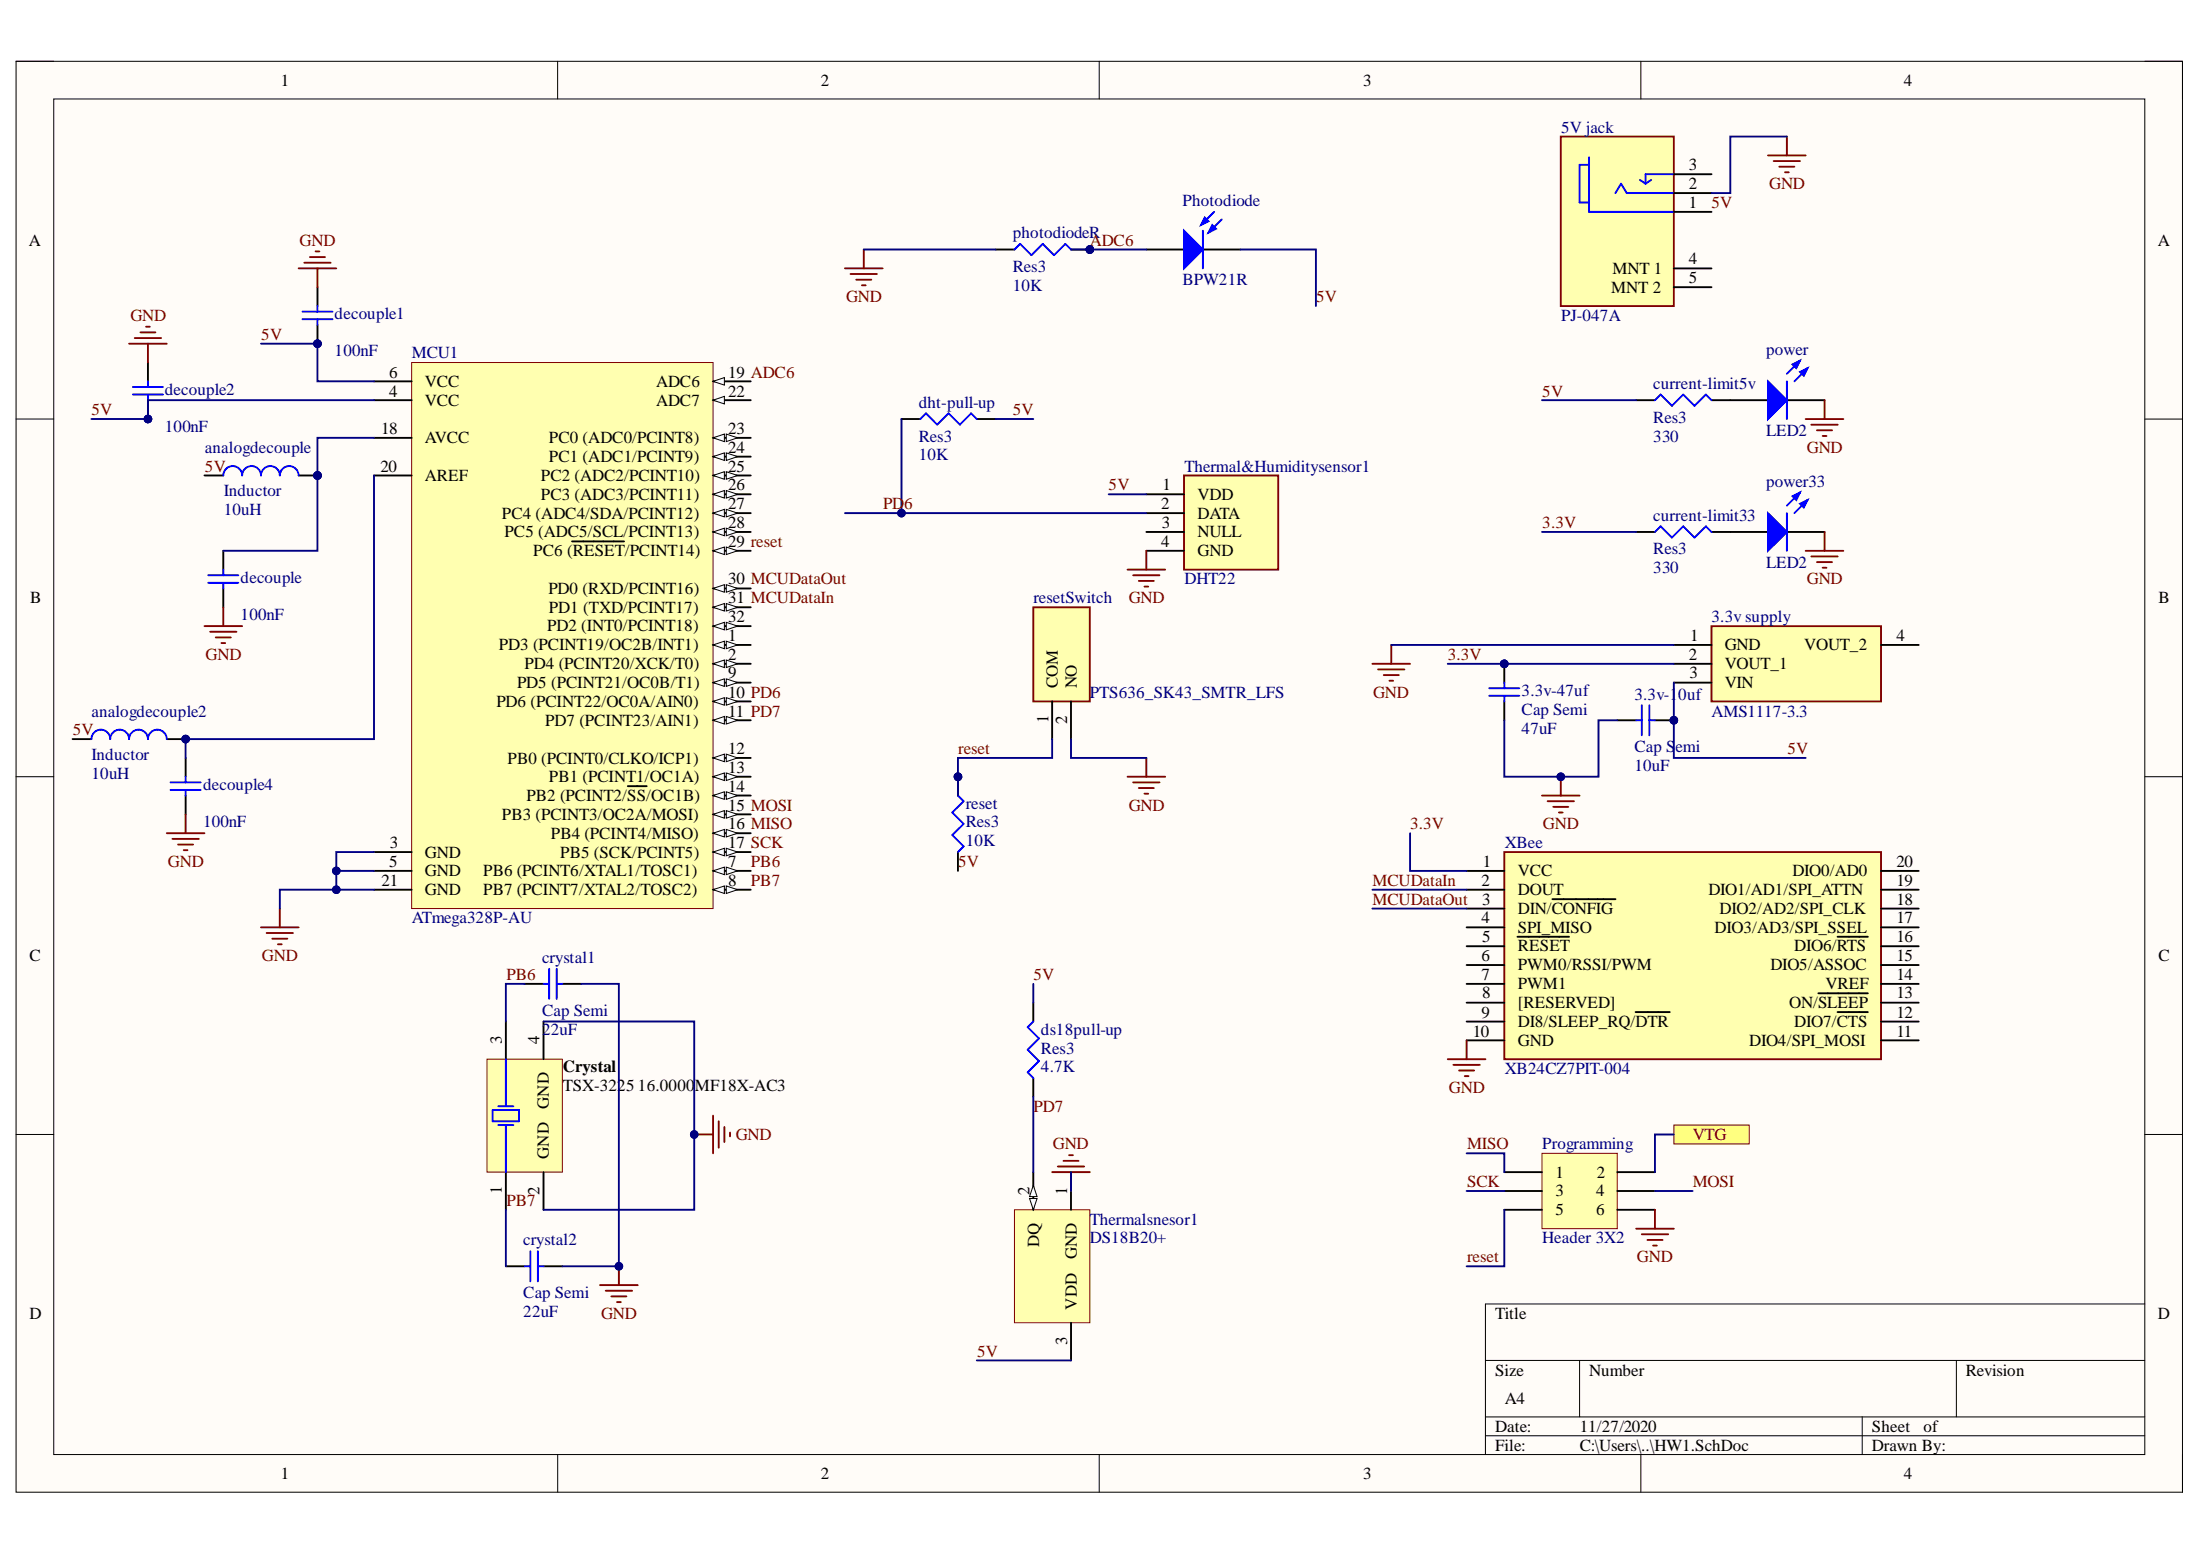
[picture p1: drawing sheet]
<svg xmlns="http://www.w3.org/2000/svg" width="297mm" height="210mm" viewBox="0 0 297 210" stroke-linecap="round" stroke-linejoin="round" font-family="sans-serif">
<path d="M2.2 8.3h292.5v193.1h-292.5z" fill-rule="evenodd" fill="#fffcf8"/>
<path d="M2.2 8.3h292.5v193.1h-292.5z" fill="none" stroke="#000" stroke-width=".14"/>
<path d="M7.3 13.4h282.3v182.9h-282.3z" fill-rule="evenodd" fill="#fffcf8"/>
<g fill="none" stroke="#000" stroke-width=".14">
<path d="M2.2 8.3h5.1M7.3 13.4h282.3v182.9h-282.3zM75.3 8.3v5.1M148.4 8.3v5.1M221.5 8.3v5.1M289.6 8.3h5.1v5.1M2.2 56.6h5.1M289.6 56.6h5.1M2.2 104.8h5.1M289.6 104.8h5.1M2.2 153.1h5.1M289.6 153.1h5.1"/>
<path d="M289.6 176h-89v20.3M75.3 196.3v5.1M148.4 196.3v5.1M200.6 183.6h89M200.6 191.3h89M200.6 193.8h89M213.3 183.6v7.7M221.5 196.3v5.1M251.4 191.3v5M264.1 183.6v7.7M294.7 196.3v5.1"/>
</g>
<path d="M159.9 64.2h12.7v12.7h-12.7z" fill-rule="evenodd" fill="#ffffb0"/>
<path d="M159.9 64.2h12.7v12.7h-12.7z" fill="none" stroke="#800000" stroke-width=".25"/>
<path d="M154.8 66.7h5.1M154.8 69.3h5.1M154.8 71.8h5.1M154.8 74.3h5.1" fill="none" stroke="#000" stroke-width=".25"/>
<path d="M55.6 48.9h40.7v73.7h-40.7z" fill-rule="evenodd" fill="#ffffb0"/>
<path d="M55.6 48.9h40.7v73.7h-40.7z" fill="none" stroke="#800000" stroke-width=".14"/>
<path d="M96.3 74.3h5.1" fill="none" stroke="#000" stroke-width=".25"/>
<path d="M96.3 74.3l1.5-.5v1.1z" fill="#f8fcff"/>
<path d="M96.3 74.3l1.5-.5v1.1z" fill="none" stroke="#000" stroke-width=".14"/>
<path d="M98.1 73.8l1.5 .5-1.5 .6z" fill="#f8fcff"/>
<path d="M98.1 73.8l1.5 .5-1.5 .6z" fill="none" stroke="#000" stroke-width=".14"/>
<path d="M77.2 73.1h7.1M96.3 79.4h5.1" fill="none" stroke="#000" stroke-width=".25"/>
<path d="M96.3 79.4l1.5-.5v1z" fill="#f8fcff"/>
<path d="M96.3 79.4l1.5-.5v1z" fill="none" stroke="#000" stroke-width=".14"/>
<path d="M98.1 78.9l1.5 .5-1.5 .5z" fill="#f8fcff"/>
<path d="M98.1 78.9l1.5 .5-1.5 .5z" fill="none" stroke="#000" stroke-width=".14"/>
<path d="M96.3 82h5.1" fill="none" stroke="#000" stroke-width=".25"/>
<path d="M96.3 82l1.5-.5v1z" fill="#f8fcff"/>
<path d="M96.3 82l1.5-.5v1z" fill="none" stroke="#000" stroke-width=".14"/>
<path d="M98.1 81.5l1.5 .5-1.5 .5z" fill="#f8fcff"/>
<path d="M98.1 81.5l1.5 .5-1.5 .5z" fill="none" stroke="#000" stroke-width=".14"/>
<path d="M96.3 84.5h5.1" fill="none" stroke="#000" stroke-width=".25"/>
<path d="M96.3 84.5l1.5-.5v1z" fill="#f8fcff"/>
<path d="M96.3 84.5l1.5-.5v1z" fill="none" stroke="#000" stroke-width=".14"/>
<path d="M98.1 84l1.5 .5-1.5 .5z" fill="#f8fcff"/>
<path d="M98.1 84l1.5 .5-1.5 .5z" fill="none" stroke="#000" stroke-width=".14"/>
<path d="M96.3 89.6h5.1" fill="none" stroke="#000" stroke-width=".25"/>
<path d="M96.3 89.6l1.5-.5v1z" fill="#f8fcff"/>
<path d="M96.3 89.6l1.5-.5v1z" fill="none" stroke="#000" stroke-width=".14"/>
<path d="M98.1 89.1l1.5 .5-1.5 .5z" fill="#f8fcff"/>
<path d="M98.1 89.1l1.5 .5-1.5 .5z" fill="none" stroke="#000" stroke-width=".14"/>
<path d="M50.5 51.5h5.1M50.5 117.6h5.1M96.3 117.6h5.1" fill="none" stroke="#000" stroke-width=".25"/>
<path d="M96.3 117.6l1.5-.6v1.1z" fill="#f8fcff"/>
<path d="M96.3 117.6l1.5-.6v1.1z" fill="none" stroke="#000" stroke-width=".14"/>
<path d="M98.1 117l1.5 .6-1.5 .5z" fill="#f8fcff"/>
<path d="M98.1 117l1.5 .6-1.5 .5z" fill="none" stroke="#000" stroke-width=".14"/>
<path d="M96.3 120.1h5.1" fill="none" stroke="#000" stroke-width=".25"/>
<path d="M96.3 120.1l1.5-.5v1z" fill="#f8fcff"/>
<path d="M96.3 120.1l1.5-.5v1z" fill="none" stroke="#000" stroke-width=".14"/>
<path d="M98.1 119.6l1.5 .5-1.5 .5z" fill="#f8fcff"/>
<path d="M98.1 119.6l1.5 .5-1.5 .5z" fill="none" stroke="#000" stroke-width=".14"/>
<path d="M96.3 92.1h5.1" fill="none" stroke="#000" stroke-width=".25"/>
<path d="M96.3 92.1l1.5-.5v1z" fill="#f8fcff"/>
<path d="M96.3 92.1l1.5-.5v1z" fill="none" stroke="#000" stroke-width=".14"/>
<path d="M98.1 91.6l1.5 .5-1.5 .5z" fill="#f8fcff"/>
<path d="M98.1 91.6l1.5 .5-1.5 .5z" fill="none" stroke="#000" stroke-width=".14"/>
<path d="M96.3 94.7h5.1" fill="none" stroke="#000" stroke-width=".25"/>
<path d="M96.3 94.7l1.5-.5v1z" fill="#f8fcff"/>
<path d="M96.3 94.7l1.5-.5v1z" fill="none" stroke="#000" stroke-width=".14"/>
<path d="M98.1 94.2l1.5 .5-1.5 .5z" fill="#f8fcff"/>
<path d="M98.1 94.2l1.5 .5-1.5 .5z" fill="none" stroke="#000" stroke-width=".14"/>
<path d="M96.3 97.2h5.1" fill="none" stroke="#000" stroke-width=".25"/>
<path d="M96.3 97.2l1.5-.5v1z" fill="#f8fcff"/>
<path d="M96.3 97.2l1.5-.5v1z" fill="none" stroke="#000" stroke-width=".14"/>
<path d="M98.1 96.7l1.5 .5-1.5 .5z" fill="#f8fcff"/>
<path d="M98.1 96.7l1.5 .5-1.5 .5z" fill="none" stroke="#000" stroke-width=".14"/>
<path d="M96.3 102.3h5.1" fill="none" stroke="#000" stroke-width=".25"/>
<path d="M96.3 102.3l1.5-.5v1z" fill="#f8fcff"/>
<path d="M96.3 102.3l1.5-.5v1z" fill="none" stroke="#000" stroke-width=".14"/>
<path d="M98.1 101.8l1.5 .5-1.5 .5z" fill="#f8fcff"/>
<path d="M98.1 101.8l1.5 .5-1.5 .5z" fill="none" stroke="#000" stroke-width=".14"/>
<path d="M96.3 104.8h5.1" fill="none" stroke="#000" stroke-width=".25"/>
<path d="M96.3 104.8l1.5-.5v1.1z" fill="#f8fcff"/>
<path d="M96.3 104.8l1.5-.5v1.1z" fill="none" stroke="#000" stroke-width=".14"/>
<path d="M98.1 104.3l1.5 .5-1.5 .6z" fill="#f8fcff"/>
<path d="M98.1 104.3l1.5 .5-1.5 .6z" fill="none" stroke="#000" stroke-width=".14"/>
<path d="M96.3 107.4h5.1" fill="none" stroke="#000" stroke-width=".25"/>
<path d="M96.3 107.4l1.5-.5v1z" fill="#f8fcff"/>
<path d="M96.3 107.4l1.5-.5v1z" fill="none" stroke="#000" stroke-width=".14"/>
<path d="M98.1 106.9l1.5 .5-1.5 .5z" fill="#f8fcff"/>
<path d="M98.1 106.9l1.5 .5-1.5 .5z" fill="none" stroke="#000" stroke-width=".14"/>
<path d="M84.8 106.1h2.5M96.3 109.9h5.1" fill="none" stroke="#000" stroke-width=".25"/>
<path d="M96.3 109.9l1.5-.5v1z" fill="#f8fcff"/>
<path d="M96.3 109.9l1.5-.5v1z" fill="none" stroke="#000" stroke-width=".14"/>
<path d="M98.1 109.4l1.5 .5-1.5 .5z" fill="#f8fcff"/>
<path d="M98.1 109.4l1.5 .5-1.5 .5z" fill="none" stroke="#000" stroke-width=".14"/>
<path d="M96.3 112.5h5.1" fill="none" stroke="#000" stroke-width=".25"/>
<path d="M96.3 112.5l1.5-.5v1z" fill="#f8fcff"/>
<path d="M96.3 112.5l1.5-.5v1z" fill="none" stroke="#000" stroke-width=".14"/>
<path d="M98.1 112l1.5 .5-1.5 .5z" fill="#f8fcff"/>
<path d="M98.1 112l1.5 .5-1.5 .5z" fill="none" stroke="#000" stroke-width=".14"/>
<path d="M96.3 115h5.1" fill="none" stroke="#000" stroke-width=".25"/>
<path d="M96.3 115l1.5-.5v1z" fill="#f8fcff"/>
<path d="M96.3 115l1.5-.5v1z" fill="none" stroke="#000" stroke-width=".14"/>
<path d="M98.1 114.5l1.5 .5-1.5 .5z" fill="#f8fcff"/>
<path d="M98.1 114.5l1.5 .5-1.5 .5z" fill="none" stroke="#000" stroke-width=".14"/>
<path d="M50.5 59.1h5.1M96.3 59.1h5.1M50.5 64.2h5.1M50.5 120.1h5.1" fill="none" stroke="#000" stroke-width=".25"/>
<path d="M96.3 59.1l1.5-.5v1z" fill="#f8fcff"/>
<path d="M96.3 59.1l1.5-.5v1z" fill="none" stroke="#000" stroke-width=".14"/>
<path d="M98.1 58.6l1.5 .5-1.5 .5z" fill="#f8fcff"/>
<path d="M98.1 58.6l1.5 .5-1.5 .5z" fill="none" stroke="#000" stroke-width=".14"/>
<path d="M96.3 61.6h5.1" fill="none" stroke="#000" stroke-width=".25"/>
<path d="M96.3 61.6l1.5-.5v1.1z" fill="#f8fcff"/>
<path d="M96.3 61.6l1.5-.5v1.1z" fill="none" stroke="#000" stroke-width=".14"/>
<path d="M98.1 61.1l1.5 .5-1.5 .6z" fill="#f8fcff"/>
<path d="M98.1 61.1l1.5 .5-1.5 .6z" fill="none" stroke="#000" stroke-width=".14"/>
<path d="M96.3 64.2h5.1" fill="none" stroke="#000" stroke-width=".25"/>
<path d="M96.3 64.2l1.5-.5v1z" fill="#f8fcff"/>
<path d="M96.3 64.2l1.5-.5v1z" fill="none" stroke="#000" stroke-width=".14"/>
<path d="M98.1 63.7l1.5 .5-1.5 .5z" fill="#f8fcff"/>
<path d="M98.1 63.7l1.5 .5-1.5 .5z" fill="none" stroke="#000" stroke-width=".14"/>
<path d="M96.3 66.7h5.1" fill="none" stroke="#000" stroke-width=".25"/>
<path d="M96.3 66.7l1.5-.5v1z" fill="#f8fcff"/>
<path d="M96.3 66.7l1.5-.5v1z" fill="none" stroke="#000" stroke-width=".14"/>
<path d="M98.1 66.2l1.5 .5-1.5 .5z" fill="#f8fcff"/>
<path d="M98.1 66.2l1.5 .5-1.5 .5z" fill="none" stroke="#000" stroke-width=".14"/>
<path d="M96.3 69.3h5.1" fill="none" stroke="#000" stroke-width=".25"/>
<path d="M96.3 69.3l1.5-.5v1z" fill="#f8fcff"/>
<path d="M96.3 69.3l1.5-.5v1z" fill="none" stroke="#000" stroke-width=".14"/>
<path d="M98.1 68.8l1.5 .5-1.5 .5z" fill="#f8fcff"/>
<path d="M98.1 68.8l1.5 .5-1.5 .5z" fill="none" stroke="#000" stroke-width=".14"/>
<path d="M96.3 71.8h5.1" fill="none" stroke="#000" stroke-width=".25"/>
<path d="M96.3 71.8l1.5-.5v1z" fill="#f8fcff"/>
<path d="M96.3 71.8l1.5-.5v1z" fill="none" stroke="#000" stroke-width=".14"/>
<path d="M98.1 71.3l1.5 .5-1.5 .5z" fill="#f8fcff"/>
<path d="M98.1 71.3l1.5 .5-1.5 .5z" fill="none" stroke="#000" stroke-width=".14"/>
<path d="M50.5 54h5.1M96.3 51.5h5.1M50.5 115h5.1" fill="none" stroke="#000" stroke-width=".25"/>
<path d="M96.3 51.5l1.5-.5v1z" fill="#f8fcff"/>
<path d="M96.3 51.5l1.5-.5v1z" fill="none" stroke="#000" stroke-width=".14"/>
<path d="M96.3 54h5.1" fill="none" stroke="#000" stroke-width=".25"/>
<path d="M96.3 54l1.5-.5v1z" fill="#f8fcff"/>
<path d="M96.3 54l1.5-.5v1z" fill="none" stroke="#000" stroke-width=".14"/>
<path d="M96.3 87.1h5.1" fill="none" stroke="#000" stroke-width=".25"/>
<path d="M96.3 87.1l1.5-.5v1z" fill="#f8fcff"/>
<path d="M96.3 87.1l1.5-.5v1z" fill="none" stroke="#000" stroke-width=".14"/>
<path d="M98.1 86.6l1.5 .5-1.5 .5z" fill="#f8fcff"/>
<path d="M98.1 86.6l1.5 .5-1.5 .5z" fill="none" stroke="#000" stroke-width=".14"/>
<path d="M137 163.3h10.1v15.3h-10.1z" fill-rule="evenodd" fill="#ffffb0"/>
<path d="M137 163.3h10.1v15.3h-10.1z" fill="none" stroke="#800000" stroke-width=".14"/>
<path d="M139.5 158.2v5.1" fill="none" stroke="#000" stroke-width=".25"/>
<path d="M139 161.8h1l-.5 1.5z" fill="#f8fcff"/>
<path d="M139 161.8h1l-.5 1.5z" fill="none" stroke="#000" stroke-width=".14"/>
<path d="M139.5 160l.5 1.5h-1z" fill="#f8fcff"/>
<path d="M139.5 160l.5 1.5h-1z" fill="none" stroke="#000" stroke-width=".14"/>
<path d="M233.6 54h5.1M241.3 54h5M144.6 158.2v5.1M144.6 178.6v5" fill="none" stroke="#000" stroke-width=".25"/>
<path d="M238.7 51.5l2.6 2.5-2.6 2.6z" fill="#00f"/>
<path d="M238.7 51.5l2.6 2.5-2.6 2.6zM243 48.7l-1.7 1.8M244.1 49.7l-1.8 1.8" fill="none" stroke="#00f" stroke-width=".25"/>
<path d="M243 50.2l1.1-.5-.6 1z" fill="#00f"/>
<path d="M243 50.2l1.1-.5-.6 1z" fill="none" stroke="#00f" stroke-width=".25"/>
<path d="M242 49.2l1-.5-.5 1z" fill="#00f"/>
<path d="M241.3 51.5v5.1M242 49.2l1-.5-.5 1z" fill="none" stroke="#00f" stroke-width=".25"/>
<path d="M152.2 76.9h5.1M153 77.7h3.6M153.8 78.4h2M154.5 79.2h.5M154.8 74.3v2.6M142.1 158.2h5M142.8 157.5h3.6M143.6 156.7h2M144.3 155.9h.6M144.6 158.2v2.6" fill="none" stroke="#800000" stroke-width=".25"/>
<path d="M203.1 115h50.9v28h-50.9z" fill-rule="evenodd" fill="#ffffb0"/>
<path d="M203.1 115h50.9v28h-50.9zM195.5 143h5.1M196.2 143.7h3.6M197 144.5h2M197.8 145.3h.5M198 140.4v2.6" fill="none" stroke="#800000" stroke-width=".25"/>
<g fill="none" stroke="#000" stroke-width=".25">
<path d="M154.8 33.7h5.1M162.4 33.7h5.1M198 117.6h5.1M254 117.6h5.1M198 120.1h5.1M198 122.6h5.1M198 125.2h5.1M198 127.7h5.1M198 130.3h5.1M198 132.8h5.1M198 135.3h5.1M198 137.9h5.1"/>
<path d="M204.9 126.4h6.9M209.6 121.4h8.5M220.8 136.6h4.6M245.5 134.1h6.7M248.1 126.4h4.1M248.1 136.6h4.1M254 120.1h5.1M254 122.6h5.1M254 125.2h5.1M254 127.7h5.1M254 130.3h5.1M254 132.8h5.1"/>
<path d="M254 135.3h5.1M254 137.9h5.1M198 140.4h5.1M254 140.4h5.1"/>
</g>
<path d="M159.9 31.1l2.5 2.6-2.5 2.5z" fill="#00f"/>
<path d="M159.9 31.1l2.5 2.6-2.5 2.5zM162.4 31.1v5.1M163.9 28.6l-1.7 1.8M165 29.6l-1.8 1.8" fill="none" stroke="#00f" stroke-width=".25"/>
<path d="M163.7 30.4l.5 .5-1 .5z" fill="#00f"/>
<path d="M163.7 30.4l.5 .5-1 .5z" fill="none" stroke="#00f" stroke-width=".25"/>
<path d="M162.7 29.4l.5 .5-1 .5z" fill="#00f"/>
<path d="M162.7 29.4l.5 .5-1 .5z" fill="none" stroke="#00f" stroke-width=".25"/>
<path d="M243.8 56.6h5.1M244.6 57.3h3.5M245.3 58.1h2.1M246.1 58.8h.5M246.3 54v2.6" fill="none" stroke="#800000" stroke-width=".25"/>
<path d="M231.1 84.5h22.9v10.2h-22.9z" fill-rule="evenodd" fill="#ffffb0"/>
<path d="M114.1 36.2h5.1M114.8 37h3.6M115.6 37.8h2M116.4 38.5h.5M116.6 33.7v2.5M185.3 89.6h5.1M186.1 90.4h3.5M186.8 91.1h2.1M187.6 91.9h.5M187.8 87.1v2.5M231.1 84.5h22.9v10.2h-22.9z" fill="none" stroke="#800000" stroke-width=".25"/>
<path d="M121.7 56.6h2.6M131.9 56.6h2.5M226 87.1h5.1M226 89.6h5.1M226 92.1h5.1M254 87.1h5.1" fill="none" stroke="#000" stroke-width=".25"/>
<path d="M124.3 56.6l.7-.8 1.5 1.5 1.6-1.5 1.5 1.5 1.5-1.5 .8 .8" fill="none" stroke="#00f" stroke-width=".25"/>
<circle cx="226" cy="97.2" r=".51" fill="#000080"/>
<circle cx="226" cy="97.2" r=".51" fill="none" stroke="#000080" stroke-width=".14"/>
<path d="M218.4 97.2h2.5M223.4 97.2h2.6" fill="none" stroke="#000" stroke-width=".25"/>
<circle cx="226" cy="97.2" r=".51" fill="#000080"/>
<circle cx="226" cy="97.2" r=".51" fill="none" stroke="#000080" stroke-width=".14"/>
<path d="M201.1 92.9h4M201.1 93.9h4M203.1 93.9v.8M220.9 97.2h.8M221.7 95.2v4.1M222.7 95.2v4.1M222.7 97.2h.7" fill="none" stroke="#00f" stroke-width=".25"/>
<path d="M203.1 94.7v2.5" fill="none" stroke="#000" stroke-width=".25"/>
<path d="M208.2 107.4h5.1M209 108.2h3.5M209.7 108.9h2M210.5 109.7h.5M210.7 104.8v2.6" fill="none" stroke="#800000" stroke-width=".25"/>
<circle cx="210.7" cy="104.9" r=".51" fill="#000080"/>
<circle cx="210.7" cy="104.9" r=".51" fill="none" stroke="#000080" stroke-width=".14"/>
<path d="M220.9 54h2.5M231.1 54h2.5M233.6 71.8h5.1M241.3 71.8h5" fill="none" stroke="#000" stroke-width=".25"/>
<path d="M223.4 54l.8-.7 1.5 1.5 1.6-1.5 1.5 1.5 1.5-1.5 .8 .7" fill="none" stroke="#00f" stroke-width=".25"/>
<path d="M238.7 69.3l2.6 2.5-2.6 2.6z" fill="#00f"/>
<path d="M238.7 69.3l2.6 2.5-2.6 2.6zM243 66.5l-1.7 1.8M244.1 67.5l-1.8 1.8" fill="none" stroke="#00f" stroke-width=".25"/>
<path d="M243 68l1.1-.5-.6 1z" fill="#00f"/>
<path d="M243 68l1.1-.5-.6 1z" fill="none" stroke="#00f" stroke-width=".25"/>
<path d="M242 67l1-.5-.5 1z" fill="#00f"/>
<path d="M17.9 52.2h4.1M17.9 53.3h4.1M20 51.5v.7M40.8 42.1h4.1M40.8 43.1h4.1M42.9 41.3v.8M223.4 71.8l.8-.8 1.5 1.6 1.6-1.6 1.5 1.6 1.5-1.6 .8 .8M241.3 69.3v5.1M242 67l1-.5-.5 1zM129.3 107.4l.8 .8-1.5 1.5 1.5 1.5-1.5 1.5 1.5 1.6-.8 .7" fill="none" stroke="#00f" stroke-width=".25"/>
<g fill="none" stroke="#800000" stroke-width=".25">
<path d="M40.3 36.2h5.1M41.1 35.5h3.5M41.8 34.7h2.1M42.6 33.9h.5M42.9 36.2v2.6M17.4 46.4h5.1M18.2 45.6h3.6M19 44.9h2M19.7 44.1h.5M20 46.4v2.5M243.8 74.4h5.1M244.6 75.1h3.5"/>
<path d="M245.3 75.9h2.1M246.1 76.6h.5M246.3 71.8v2.6M152.2 104.8h5.1M153 105.6h3.6M153.8 106.4h2M154.5 107.1h.5M154.8 102.3v2.5"/>
</g>
<path d="M42.9 38.8v2.5M20 48.9v2.6M220.9 71.8h2.5M231.1 71.8h2.5M129.3 115v2.6" fill="none" stroke="#000" stroke-width=".25"/>
<circle cx="42.9" cy="64.2" r=".51" fill="#000080"/>
<circle cx="42.9" cy="64.2" r=".51" fill="none" stroke="#000080" stroke-width=".14"/>
<path d="M27.6 64.2h2.5M40.3 64.2h2.6" fill="none" stroke="#000" stroke-width=".25"/>
<circle cx="42.9" cy="64.2" r=".51" fill="#000080"/>
<circle cx="42.9" cy="64.2" r=".51" fill="none" stroke="#000080" stroke-width=".14"/>
<path d="M28.1 77.7h4.1M28.1 78.7h4.1M30.1 64.2a1.27 1.27 0 0 1 1.3-1.3 1.27 1.27 0 0 1 1.3 1.3 1.27 1.27 0 0 1 1.3-1.3 1.27 1.27 0 0 1 1.2 1.3 1.27 1.27 0 0 1 1.3-1.3 1.27 1.27 0 0 1 1.3 1.3 1.27 1.27 0 0 1 1.2-1.3 1.27 1.27 0 0 1 1.3 1.3M30.1 76.9v.8M30.1 78.7v.7" fill="none" stroke="#00f" stroke-width=".25"/>
<path d="M30.1 74.3v2.6M30.1 79.4v2.6" fill="none" stroke="#000" stroke-width=".25"/>
<path d="M27.6 84.5h5.1M28.4 85.3h3.5M29.1 86h2.1M29.9 86.8h.5M30.1 82v2.5" fill="none" stroke="#800000" stroke-width=".25"/>
<circle cx="25.1" cy="99.8" r=".51" fill="#000080"/>
<circle cx="25.1" cy="99.8" r=".51" fill="none" stroke="#000080" stroke-width=".14"/>
<path d="M9.8 99.8h2.5M22.5 99.8h2.6" fill="none" stroke="#000" stroke-width=".25"/>
<circle cx="25.1" cy="99.8" r=".51" fill="#000080"/>
<circle cx="25.1" cy="99.8" r=".51" fill="none" stroke="#000080" stroke-width=".14"/>
<path d="M12.3 99.8a1.27 1.27 0 0 1 1.3-1.3 1.27 1.27 0 0 1 1.3 1.3 1.27 1.27 0 0 1 1.3-1.3 1.27 1.27 0 0 1 1.2 1.3 1.27 1.27 0 0 1 1.3-1.3 1.27 1.27 0 0 1 1.3 1.3 1.27 1.27 0 0 1 1.2-1.3 1.27 1.27 0 0 1 1.3 1.3M23 105.6h4.1M23 106.6h4.1M25.1 104.8v.8M25.1 106.6v.8" fill="none" stroke="#00f" stroke-width=".25"/>
<path d="M25.1 102.3v2.5M25.1 107.4v2.5" fill="none" stroke="#000" stroke-width=".25"/>
<path d="M22.5 112.5h5.1M23.3 113.2h3.5M24 114h2.1M24.8 114.8h.5M25.1 109.9v2.6" fill="none" stroke="#800000" stroke-width=".25"/>
<path d="M65.8 143h10.1v15.2h-10.1z" fill-rule="evenodd" fill="#ffffb0"/>
<path d="M65.8 143h10.1v15.2h-10.1z" fill="none" stroke="#800000" stroke-width=".14"/>
<path d="M68.3 137.9v5.1M70.8 132.8h2.6M73.4 137.9v5.1M75.9 132.8h2.6M68.3 158.2v5.1M73.4 158.2v5.1M68.3 170.9h2.5M73.4 170.9h2.5" fill="none" stroke="#000" stroke-width=".25"/>
<g fill="none" stroke="#00f" stroke-width=".25">
<path d="M73.4 132.8h.7M74.1 130.8v4M75.2 130.8v4M75.2 132.8h.7M66.5 149.8h3.6v1.6h-3.6zM67.3 149.3h2M67.3 151.9h2M68.3 143v6.3M68.3 151.9v6.3M70.8 170.9h.8M71.6 168.9v4.1M72.6 168.9v4.1"/>
<path d="M72.6 170.9h.8"/>
</g>
<path d="M81 173.5h5.1M81.8 174.2h3.5M82.5 175h2.1M83.3 175.8h.5M83.6 170.9v2.6" fill="none" stroke="#800000" stroke-width=".25"/>
<circle cx="83.6" cy="170.9" r=".51" fill="#000080"/>
<circle cx="83.6" cy="170.9" r=".51" fill="none" stroke="#000080" stroke-width=".14"/>
<path d="M134.4 33.7h2.6M144.6 33.7h2.5" fill="none" stroke="#000" stroke-width=".25"/>
<path d="M143.8 32.9l-1.5 1.5-1.5-1.5-1.5 1.5-1.6-1.5-.7 .8" fill="none" stroke="#00f" stroke-width=".25"/>
<path d="M208.2 155.7h10.2v10.2h-10.2z" fill-rule="evenodd" fill="#ffffb0"/>
<path d="M208.2 155.7h10.2v10.2h-10.2z" fill="none" stroke="#800000" stroke-width=".14"/>
<path d="M203.1 158.2h5.1M218.4 158.2h5M203.1 160.8h5.1M203.1 163.3h5.1M218.4 160.8h5M218.4 163.3h5" fill="none" stroke="#000" stroke-width=".25"/>
<path d="M226 151.9h10.2v2.5h-10.2z" fill-rule="evenodd" fill="#ffff80"/>
<path d="M226 151.9h10.2v2.5h-10.2z" fill="none" stroke="#800000" stroke-width=".14"/>
<path d="M93.7 153.1h2.6M96.3 150.6v5.1M97 151.4v3.5M97.8 152.1v2.1M98.6 152.9v.5M220.9 165.9h5.1M221.7 166.6h3.5M222.4 167.4h2.1M223.2 168.1h.5M223.4 163.3v2.6" fill="none" stroke="#800000" stroke-width=".25"/>
<circle cx="93.7" cy="153.1" r=".51" fill="#000080"/>
<circle cx="93.7" cy="153.1" r=".51" fill="none" stroke="#000080" stroke-width=".14"/>
<path d="M139.5 135.3v2.6M139.5 145.5v2.6" fill="none" stroke="#000" stroke-width=".25"/>
<path d="M139.5 137.9l-.7 .8 1.5 1.5-1.5 1.5 1.5 1.5-1.5 1.6 .7 .7" fill="none" stroke="#00f" stroke-width=".25"/>
<path d="M210.7 18.4h15.3v22.9h-15.3z" fill-rule="evenodd" fill="#ffffb0"/>
<path d="M210.7 18.4h15.3v22.9h-15.3zM241.3 18.4v2.6M238.7 21h5.1M239.5 21.7h3.5M240.2 22.5h2.1M241 23.3h.5M35.2 125.2h5.1M36 125.9h3.6M36.8 126.7h2M37.5 127.5h.5M37.8 122.6v2.6" fill="none" stroke="#800000" stroke-width=".25"/>
<path d="M214.6 21.2v7.4h11.4M214.6 22.2h-1.3v5.1h1.3M218.1 26.1l.8-1.3 .7 1.3h6.4M221.4 24.3l.8 .5M222.9 24.3l-.7 .5M226 23.5h-3.8v1.3" fill="none" stroke="#00f" stroke-width=".25"/>
<path d="M226 28.6h5.1M226 26.1h5.1M226 23.5h5.1M226 36.2h5.1M226 38.8h5.1" fill="none" stroke="#000" stroke-width=".25"/>
<path d="M139.5 82h7.6v12.7h-7.6z" fill-rule="evenodd" fill="#ffffb0"/>
<path d="M139.5 82h7.6v12.7h-7.6z" fill="none" stroke="#800000" stroke-width=".25"/>
<path d="M142.1 94.7v5.1M144.6 94.7v5.1" fill="none" stroke="#000" stroke-width=".25"/>
<path d="M50.5 54h-30.5v2.6h-7.7M50.5 64.2v35.6h-25.4v2.5M144.6 158.2v2.6" fill="none" stroke="#000080" stroke-width=".25"/>
<circle cx="25.1" cy="99.8" r=".51" fill="#000080"/>
<circle cx="25.1" cy="99.8" r=".51" fill="none" stroke="#000080" stroke-width=".14"/>
<path d="M42.9 64.2v10.1h-12.8" fill="none" stroke="#000080" stroke-width=".25"/>
<circle cx="42.9" cy="64.2" r=".51" fill="#000080"/>
<circle cx="42.9" cy="64.2" r=".51" fill="none" stroke="#000080" stroke-width=".14"/>
<path d="M35.2 46.4h7.7v5.1h7.6M50.5 120.1h-12.7v2.5" fill="none" stroke="#000080" stroke-width=".25"/>
<circle cx="45.4" cy="120.1" r=".51" fill="#000080"/>
<circle cx="45.4" cy="120.1" r=".51" fill="none" stroke="#000080" stroke-width=".14"/>
<path d="M50.5 59.1h-7.6v5.1" fill="none" stroke="#000080" stroke-width=".25"/>
<circle cx="42.9" cy="64.2" r=".51" fill="#000080"/>
<circle cx="42.9" cy="64.2" r=".51" fill="none" stroke="#000080" stroke-width=".14"/>
<path d="M45.4 117.6h5.1" fill="none" stroke="#000080" stroke-width=".25"/>
<circle cx="45.4" cy="117.6" r=".51" fill="#000080"/>
<circle cx="45.4" cy="117.6" r=".51" fill="none" stroke="#000080" stroke-width=".14"/>
<path d="M50.5 115h-5.1v5.1" fill="none" stroke="#000080" stroke-width=".25"/>
<circle cx="45.4" cy="117.6" r=".51" fill="#000080"/>
<circle cx="45.4" cy="117.6" r=".51" fill="none" stroke="#000080" stroke-width=".14"/>
<circle cx="45.4" cy="120.1" r=".51" fill="#000080"/>
<circle cx="45.4" cy="120.1" r=".51" fill="none" stroke="#000080" stroke-width=".14"/>
<path d="M70.8 132.8h-2.5v5.1M73.4 137.9h20.3v25.4h-20.3" fill="none" stroke="#000080" stroke-width=".25"/>
<circle cx="93.7" cy="153.1" r=".51" fill="#000080"/>
<circle cx="93.7" cy="153.1" r=".51" fill="none" stroke="#000080" stroke-width=".14"/>
<path d="M78.5 132.8h5.1v38.1h-7.7" fill="none" stroke="#000080" stroke-width=".25"/>
<circle cx="83.6" cy="170.9" r=".51" fill="#000080"/>
<circle cx="83.6" cy="170.9" r=".51" fill="none" stroke="#000080" stroke-width=".14"/>
<path d="M114.1 69.3h40.7" fill="none" stroke="#000080" stroke-width=".25"/>
<circle cx="121.7" cy="69.3" r=".51" fill="#000080"/>
<circle cx="121.7" cy="69.3" r=".51" fill="none" stroke="#000080" stroke-width=".14"/>
<g fill="none" stroke="#000080" stroke-width=".25">
<path d="M116.6 33.7h17.8M144.6 33.7h10.2M167.5 33.7h10.2v7.6M134.4 56.6h5.1M149.7 66.7h5.1M187.8 87.1h38.2M195.5 89.6h30.5M203.1 97.2v7.6h12.7v-7.6h2.6M190.4 112.5v5.1h7.6M185.3 122.6h12.7M185.3 120.1h12.7M198 155.7h5.1v2.5"/>
<path d="M198 160.8h5.1M203.1 163.3v7.6h-5.1M131.9 183.6h12.7"/>
</g>
<circle cx="210.7" cy="104.9" r=".51" fill="#000080"/>
<circle cx="210.7" cy="104.9" r=".51" fill="none" stroke="#000080" stroke-width=".14"/>
<path d="M208.2 54h12.7M208.2 71.8h12.7M226 92.1v10.2h17.8M226 153.1h-2.6v5.1M223.4 160.8h5.1" fill="none" stroke="#000080" stroke-width=".25"/>
<circle cx="226" cy="97.2" r=".51" fill="#000080"/>
<circle cx="226" cy="97.2" r=".51" fill="none" stroke="#000080" stroke-width=".14"/>
<path d="M241.3 18.4h-7.7v7.7h-2.5M121.7 56.6v12.7M68.3 163.3v7.6" fill="none" stroke="#000080" stroke-width=".25"/>
<circle cx="121.7" cy="69.3" r=".51" fill="#000080"/>
<circle cx="121.7" cy="69.3" r=".51" fill="none" stroke="#000080" stroke-width=".14"/>
<path d="M142.1 99.8v2.5h-12.8v5.1M144.6 99.8v2.5h10.2M139.5 132.8v2.5M139.5 148.1v10.1" fill="none" stroke="#000080" stroke-width=".25"/>
<g font-size="3.5" fill="#000080">
<text x="42" y="45.8">PIdecouple101</text>
<text x="19.4" y="56.1">PIdecouple201</text>
<text x="202.5" y="91.7">PI303v047uf02</text>
<text x="128.8" y="106.9">PIreset01</text>
</g>
<g font-size="2.3">
<text x="37.9" y="11.6">1</text>
<text x="110.8" y="11.6">2</text>
<text x="184" y="11.6">3</text>
<text x="257.1" y="11.6">4</text>
<text x="228" y="23">3</text>
<text x="228" y="28.1">1</text>
<text x="228" y="25.5">2</text>
<text x="3.9" y="33.1">A</text>
<text x="228" y="35.7">4</text>
<text x="291.3" y="33.1">A</text>
<text x="217.5" y="39.5">MNT 2</text>
<text x="217.7" y="36.9">MNT 1</text>
<text x="228" y="38.2">5</text>
<text x="52.5" y="51">6</text>
<text x="52.5" y="53.5">4</text>
<text x="57.4" y="52.3">VCC</text>
<text x="88.6" y="52.3">ADC6</text>
<text x="98.3" y="51">19 ADC6</text>
<text x="98.3" y="53.5">22</text>
<text x="51.4" y="58.6">18</text>
<text x="57.4" y="59.9">AVCC</text>
<text x="57.4" y="54.8">VCC</text>
<text x="74.1" y="59.9">PC0 (ADC0/PCINT8)</text>
<text x="88.6" y="54.8">ADC7</text>
<text x="98.3" y="58.6">23</text>
<text x="51.4" y="63.7">20</text>
<text x="57.4" y="64.9">AREF</text>
<text x="73" y="64.9">PC2 (ADC2/PCINT10)</text>
<text x="74.1" y="62.4">PC1 (ADC1/PCINT9)</text>
<text x="98.3" y="61.1">24</text>
<text x="98.3" y="63.7">25</text>
<text x="67.8" y="70">PC4 (ADC4/SDA/PCINT12)</text>
<text x="73" y="67.5">PC3 (ADC3/PCINT11)</text>
<text x="98.3" y="66.2">26</text>
<text x="98.3" y="68.7">27</text>
<text x="98.3" y="71.3">28</text>
<text x="156.8" y="68.7">2</text>
<text x="156.9" y="71.3">3</text>
<text x="157" y="66.2">1</text>
<text x="161.7" y="67.5">VDD</text>
<text x="161.7" y="70">DATA</text>
<text x="68.1" y="72.5">PC5 (ADC5/SCL/PCINT13)</text>
<text x="72" y="75.1">PC6 (RESET/PCINT14)</text>
<text x="98.3" y="73.8">29 reset</text>
<text x="156.8" y="73.8">4</text>
<text x="161.7" y="72.5">NULL</text>
<text x="161.7" y="75.1">GND</text>
<text x="4.1" y="81.4">B</text>
<text x="74" y="80.2">PD0 (RXD/PCINT16)</text>
<text x="74.1" y="82.7">PD1 (TXD/PCINT17)</text>
<text x="98.3" y="78.9">30 MCUDataOut</text>
<text x="98.3" y="81.4">31 MCUDataIn</text>
<text x="98.3" y="84">32</text>
<text x="291.4" y="81.4">B</text>
<text x="67.4" y="87.8">PD3 (PCINT19/OC2B/INT1)</text>
<text x="73.9" y="85.2">PD2 (INT0/PCINT18)</text>
<text x="98.3" y="89">2</text>
<text x="98.3" y="86.5">1</text>
<text x="228" y="89">2</text>
<text x="228.2" y="86.5">1</text>
<text x="232.9" y="87.8">GND</text>
<text x="243.6" y="87.8">VOUT_2</text>
<text x="256" y="86.5">4</text>
<text x="67" y="95.5">PD6 (PCINT22/OC0A/AIN0)</text>
<text x="69.8" y="92.9">PD5 (PCINT21/OC0B/T1)</text>
<text x="70.8" y="90.3">PD4 (PCINT20/XCK/T0)</text>
<text x="98.3" y="91.6">9</text>
<text x="98.3" y="94.2">10 PD6</text>
<text x="142.8" y="92.9" transform="rotate(-90 142.8 92.9)">COM</text>
<text x="145.4" y="92.9" transform="rotate(-90 145.4 92.9)">NO</text>
<text x="228.1" y="91.6">3</text>
<text x="232.9" y="90.3">VOUT_1</text>
<text x="232.9" y="92.9">VIN</text>
<text x="73.6" y="98">PD7 (PCINT23/AIN1)</text>
<text x="98.3" y="96.7">11 PD7</text>
<text x="98.3" y="101.8">12</text>
<text x="141.6" y="97.6" transform="rotate(-90 141.6 97.6)">1</text>
<text x="144.1" y="97.7" transform="rotate(-90 144.1 97.7)">2</text>
<text x="68.5" y="103.1">PB0 (PCINT0/CLKO/ICP1)</text>
<text x="74.1" y="105.6">PB1 (PCINT1/OC1A)</text>
<text x="98.3" y="104.3">13</text>
<text x="98.3" y="106.9">14</text>
<text x="67.8" y="110.7">PB3 (PCINT3/OC2A/MOSI)</text>
<text x="71.1" y="108.1">PB2 (PCINT2/SS/OC1B)</text>
<text x="74.4" y="113.2">PB4 (PCINT4/MISO)</text>
<text x="98.3" y="109.4">15 MOSI</text>
<text x="98.3" y="111.9">16 MISO</text>
<text x="51.5" y="119.6">21</text>
<text x="52.5" y="117">5</text>
<text x="52.6" y="114.5">3</text>
<text x="57.4" y="118.3">GND</text>
<text x="57.4" y="115.8">GND</text>
<text x="65.2" y="118.3">PB6 (PCINT6/XTAL1/TOSC1)</text>
<text x="75.6" y="115.8">PB5 (SCK/PCINT5)</text>
<text x="98.3" y="117">7</text>
<text x="98.3" y="119.6">8</text>
<text x="98.3" y="114.5">17 SCK</text>
<text x="200" y="119.6">2</text>
<text x="200.2" y="117">1</text>
<text x="204.9" y="118.3">VCC</text>
<text x="242" y="118.3">DIO0/AD0</text>
<text x="256" y="119.6">19</text>
<text x="256" y="117">20</text>
<text x="57.4" y="120.8">GND</text>
<text x="65.2" y="120.8">PB7 (PCINT7/XTAL2/TOSC2)</text>
<text x="200" y="124.6">4</text>
<text x="200.1" y="122.1">3</text>
<text x="204.9" y="120.8">DOUT</text>
<text x="204.9" y="123.4">DIN/CONFIG</text>
<text x="204.9" y="125.9">SPI_MISO</text>
<text x="230.7" y="120.8">DIO1/AD1/SPI_ATTN</text>
<text x="231.5" y="125.9">DIO3/AD3/SPI_SSEL</text>
<text x="232.2" y="123.4">DIO2/AD2/SPI_CLK</text>
<text x="256" y="124.6">17</text>
<text x="256" y="122.1">18</text>
<text x="4" y="129.7">C</text>
<text x="200" y="129.7">6</text>
<text x="200.1" y="127.2">5</text>
<text x="204.9" y="128.4">RESET</text>
<text x="204.9" y="131">PWM0/RSSI/PWM</text>
<text x="239" y="131">DIO5/ASSOC</text>
<text x="242.3" y="128.4">DIO6/RTS</text>
<text x="256" y="129.7">15</text>
<text x="256" y="127.2">16</text>
<text x="291.4" y="129.7">C</text>
<text x="200" y="132.2">7</text>
<text x="200" y="137.4">9</text>
<text x="200.1" y="134.8">8</text>
<text x="204.9" y="133.5">PWM1</text>
<text x="204.9" y="136.1">[RESERVED]</text>
<text x="241.6" y="136.1">ON/SLEEP</text>
<text x="246.5" y="133.5">VREF</text>
<text x="256" y="137.4">12</text>
<text x="256" y="134.8">13</text>
<text x="256" y="132.2">14</text>
<text x="67.8" y="141" transform="rotate(-90 67.8 141)">3</text>
<text x="72.9" y="141" transform="rotate(-90 72.9 141)">4</text>
<text x="198.8" y="139.9">10</text>
<text x="204.9" y="138.7">DI8/SLEEP_RQ/DTR</text>
<text x="204.9" y="141.2">GND</text>
<text x="236.2" y="141.2">DIO4/SPI_MOSI</text>
<text x="242.3" y="138.7">DIO7/CTS</text>
<text x="256" y="139.9">11</text>
<text x="74.1" y="149.7" transform="rotate(-90 74.1 149.7)">GND</text>
<text x="76" y="144.8">Crystal</text>
<text x="76" y="147.3">TSX-3225</text>
<text x="86.1" y="147.3">16.0000</text>
<text x="93.8" y="147.3">MF18X-AC3</text>
<text x="67.8" y="161.2" transform="rotate(-90 67.8 161.2)">1</text>
<text x="72.9" y="161.3" transform="rotate(-90 72.9 161.3)">2</text>
<text x="74.1" y="156.4" transform="rotate(-90 74.1 156.4)">GND</text>
<text x="139" y="161.2" transform="rotate(-90 139 161.2)">2</text>
<text x="144.1" y="161.2" transform="rotate(-90 144.1 161.2)">1</text>
<text x="210" y="159">1</text>
<text x="210" y="161.5">3</text>
<text x="215.5" y="161.5">4</text>
<text x="215.6" y="159">2</text>
<text x="210" y="164">5</text>
<text x="215.5" y="164">6</text>
<text x="140.3" y="168.3" transform="rotate(-90 140.3 168.3)">DQ</text>
<text x="145.4" y="170" transform="rotate(-90 145.4 170)">GND</text>
<text x="4" y="178">D</text>
<text x="145.4" y="176.8" transform="rotate(-90 145.4 176.8)">VDD</text>
<text x="201.9" y="178">Title</text>
<text x="291.3" y="178">D</text>
<text x="144.1" y="181.5" transform="rotate(-90 144.1 181.5)">3</text>
<text x="201.9" y="185.7">Size</text>
<text x="214.6" y="185.7">Number</text>
<text x="265.4" y="185.7">Revision</text>
<text x="203.2" y="189.5">A4</text>
<text x="201.9" y="193.3">Date:</text>
<text x="201.9" y="195.8">File:</text>
<text x="213.3" y="193.3">11/27/2020</text>
<text x="213.3" y="195.8">C:\Users\..\HW1.SchDoc</text>
<text x="252.7" y="193.3">Sheet</text>
<text x="252.7" y="195.8">Drawn By:</text>
<text x="259.7" y="193.3">of</text>
<text x="37.9" y="199.6">1</text>
<text x="110.8" y="199.6">2</text>
<text x="184" y="199.6">3</text>
<text x="257.1" y="199.6">4</text>
</g>
<g font-size="2.3" fill="#000080">
<text x="210.8" y="17.9">5V jack</text>
<text x="159.7" y="27.8">Photodiode</text>
<text x="136.7" y="32.1">photodiodeR</text>
<text x="136.7" y="39.2">10K</text>
<text x="136.7" y="36.7">Res3</text>
<text x="159.7" y="38.5">BPW21R</text>
<text x="45.2" y="43">decouple1</text>
<text x="210.8" y="43.3">PJ-047A</text>
<text x="238.4" y="47.9">power</text>
<text x="22.3" y="53.3">decouple2</text>
<text x="45.2" y="48.1">100nF</text>
<text x="55.6" y="48.4">MCU1</text>
<text x="223.2" y="52.5">current-limit5v</text>
<text x="22.3" y="58.3">100nF</text>
<text x="124" y="55">dht-pull-up</text>
<text x="124" y="59.6">Res3</text>
<text x="223.2" y="59.6">330</text>
<text x="223.2" y="57.1">Res3</text>
<text x="238.4" y="58.8">LED2</text>
<text x="27.7" y="61.1">analogdecouple</text>
<text x="124" y="62.1">10K</text>
<text x="159.9" y="63.7">Thermal&amp;Humiditysensor1</text>
<text x="238.4" y="65.7">power33</text>
<text x="30.2" y="69.5">10uH</text>
<text x="30.2" y="67">Inductor</text>
<text x="223.2" y="70.3">current-limit33</text>
<text x="223.2" y="77.4">330</text>
<text x="223.2" y="74.8">Res3</text>
<text x="238.4" y="76.6">LED2</text>
<text x="32.5" y="83.7">100nF</text>
<text x="32.5" y="78.6">decouple</text>
<text x="139.5" y="81.4">resetSwitch</text>
<text x="159.9" y="78.9">DHT22</text>
<text x="231.1" y="84">3.3v supply</text>
<text x="147.1" y="94.2">PTS636_SK43_SMTR_LFS</text>
<text x="205.4" y="93.9">3.3v-47uf</text>
<text x="220.7" y="94.4">3.3v-1</text>
<text x="226.6" y="94.4">0uf</text>
<text x="12.4" y="96.7">analogdecouple2</text>
<text x="205.4" y="99">47uF</text>
<text x="205.4" y="96.5">Cap Semi</text>
<text x="220.7" y="101.5">Cap Semi</text>
<text x="231.1" y="96.7">AMS1117-3.3</text>
<text x="12.4" y="105.1">10uH</text>
<text x="12.4" y="102.6">Inductor</text>
<text x="27.4" y="106.6">decouple4</text>
<text x="220.7" y="104.1">10uF</text>
<text x="27.4" y="111.7">100nF</text>
<text x="130.4" y="109.2">reset</text>
<text x="130.4" y="111.7">Res3</text>
<text x="130.4" y="114.2">10K</text>
<text x="203.2" y="114.5">XBee</text>
<text x="55.6" y="124.6">ATmega328P-AU</text>
<text x="73.2" y="130">crystal1</text>
<text x="73.2" y="137.1">Cap Semi</text>
<text x="73.2" y="139.7">22uF</text>
<text x="140.5" y="139.7">ds18pull-up</text>
<text x="140.5" y="142.2">Res3</text>
<text x="140.5" y="144.8">4.7K</text>
<text x="203.2" y="145">XB24CZ7PIT-004</text>
<text x="208.2" y="155.2">Programming</text>
<text x="147.1" y="165.3">Thermalsnesor1</text>
<text x="147.1" y="167.8">DS18B20+</text>
<text x="208.2" y="167.8">Header 3X2</text>
<text x="70.7" y="168.1">crystal2</text>
<text x="70.7" y="177.7">22uF</text>
<text x="70.7" y="175.2">Cap Semi</text>
</g>
<g font-size="2.3" fill="#800000">
<text x="231.1" y="28.1">5V</text>
<text x="238.9" y="25.5">GND</text>
<text x="40.4" y="33.1">GND</text>
<text x="147.1" y="33.1">ADC6</text>
<text x="114.2" y="40.8">GND</text>
<text x="177.7" y="40.8">5V</text>
<text x="17.6" y="43.3">GND</text>
<text x="35.3" y="45.8">5V</text>
<text x="208.2" y="53.5">5V</text>
<text x="12.4" y="56.1">5V</text>
<text x="136.7" y="56.1">5V</text>
<text x="27.7" y="63.7">5V</text>
<text x="243.9" y="61.1">GND</text>
<text x="119.2" y="68.7">PD</text>
<text x="122.1" y="68.7">6</text>
<text x="149.7" y="66.2">5V</text>
<text x="208.2" y="71.3">3.3V</text>
<text x="152.4" y="81.4">GND</text>
<text x="243.9" y="78.9">GND</text>
<text x="27.8" y="89">GND</text>
<text x="195.5" y="89">3.3V</text>
<text x="185.4" y="94.2">GND</text>
<text x="9.8" y="99.3">5V</text>
<text x="129.4" y="101.8">reset</text>
<text x="241.3" y="101.8">5V</text>
<text x="152.4" y="109.4">GND</text>
<text x="190.4" y="111.9">3.3V</text>
<text x="208.3" y="111.9">GND</text>
<text x="22.7" y="117">GND</text>
<text x="101.4" y="117">PB6</text>
<text x="101.4" y="119.6">PB7</text>
<text x="129.4" y="117">5V</text>
<text x="185.3" y="119.6">MCUDataIn</text>
<text x="185.3" y="122.1">MCUDataOut</text>
<text x="35.4" y="129.7">GND</text>
<text x="68.4" y="132.2">PB6</text>
<text x="139.5" y="132.2">5V</text>
<text x="195.6" y="147.5">GND</text>
<text x="99.3" y="153.9">GND</text>
<text x="139.5" y="150.1">PD7</text>
<text x="142.2" y="155.2">GND</text>
<text x="198.1" y="155.2">MISO</text>
<text x="228.5" y="153.9">VTG</text>
<text x="198.1" y="160.2">SCK</text>
<text x="228.5" y="160.2">MOSI</text>
<text x="68.4" y="162.8">PB7</text>
<text x="198.1" y="170.4">reset</text>
<text x="221" y="170.4">GND</text>
<text x="81.1" y="178">GND</text>
<text x="131.9" y="183.1">5V</text>
</g>
<text font-size="1.1" fill="#000080" x="143.9" y="33.9">PIphotodiodeR02</text>
</svg>
